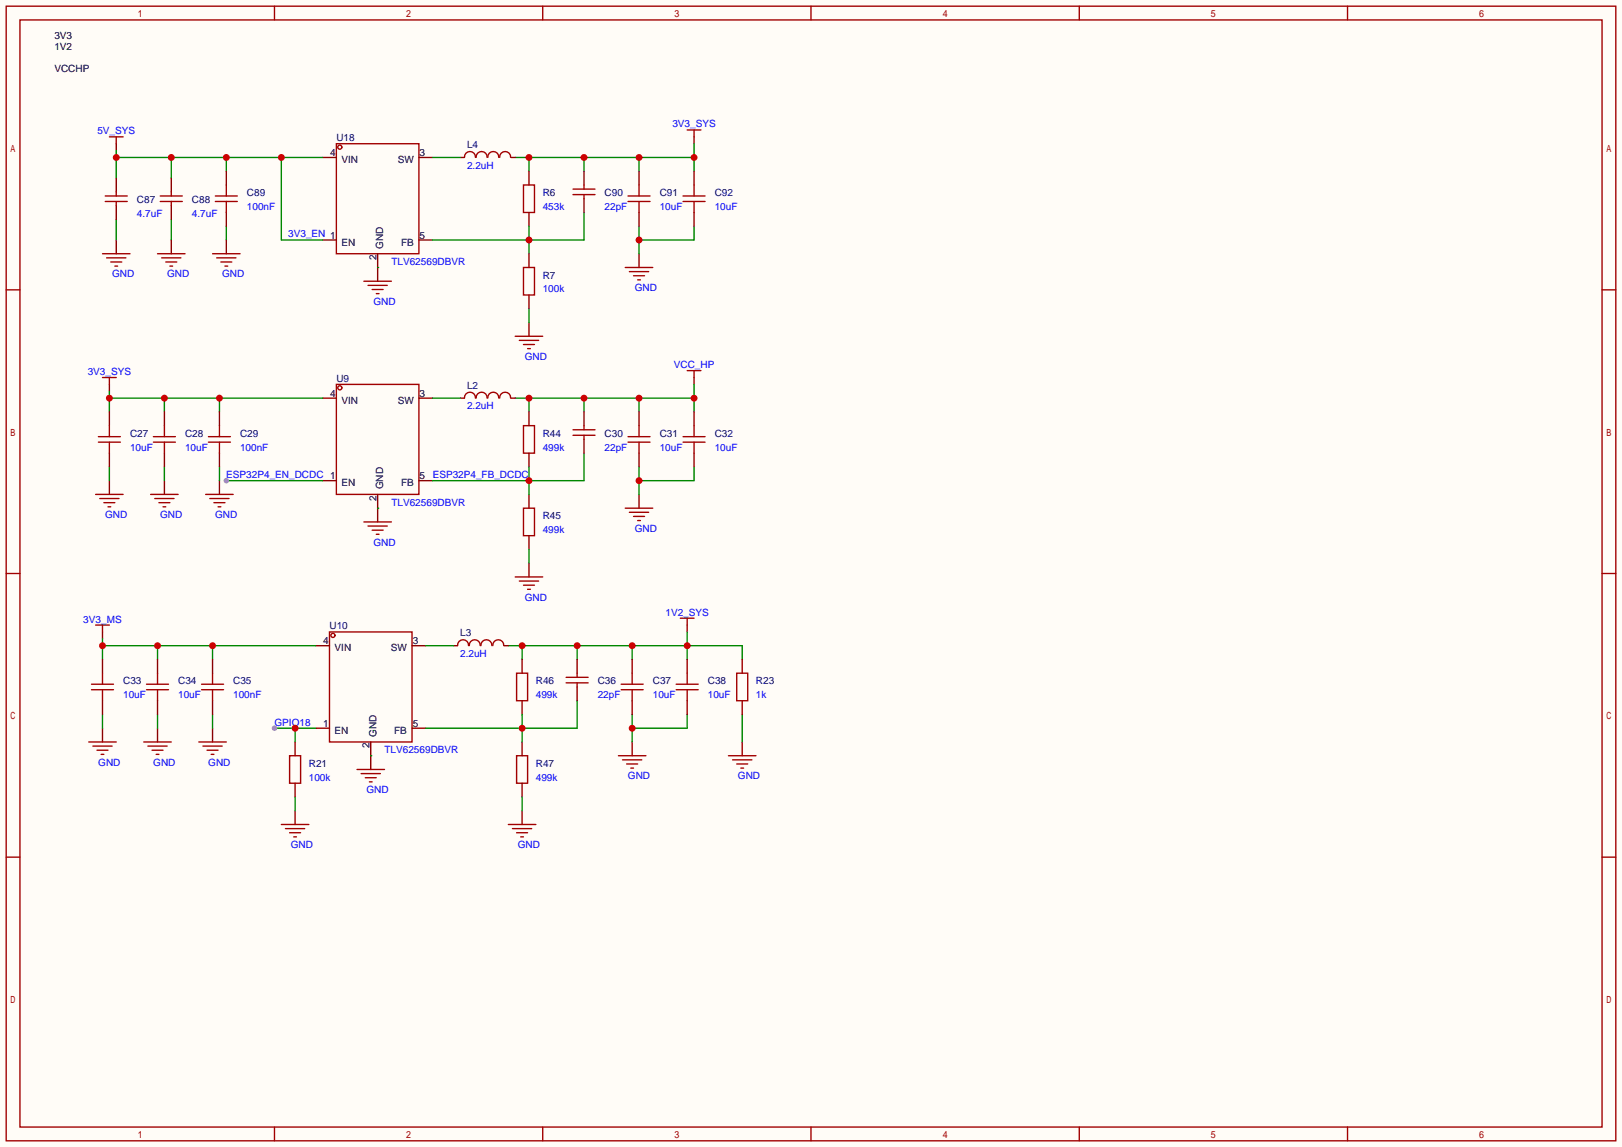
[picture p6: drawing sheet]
<svg xmlns="http://www.w3.org/2000/svg" width="299mm" height="212mm" viewBox="0 0 299 212" stroke-linecap="round" stroke-linejoin="round" font-family="sans-serif">
<path d="M0 0h299.5v211.8h-299.5z" fill="#fffcf7"/>
<g fill="none" stroke="#a10000" stroke-width=".25">
<path d="M1.1 1.1h297.2v209.6h-297.2zM3.7 3.7h292.1v204.5h-292.1zM50.7 1.1v2.6M100.2 1.1v2.6M149.7 1.1v2.6M199.3 1.1v2.6M248.8 1.1v2.6M20.2 25.3h2.5M21.5 25.3v1.2M62.1 26.5h15.2v20.4h-15.2zM126.9 24h2.5M128.1 24v1.3"/>
<path d="M1.1 53.5h2.6M295.8 53.5h2.5M18.9 69.7h2.6M20.2 69.7v1.3M62.1 71h15.2v20.3h-15.2zM126.9 68.5h2.5M128.1 68.5v1.2M1.1 105.9h2.6M17.7 115.4h2.5M18.9 115.4v1.3M60.8 116.7h15.3v20.3h-15.3zM125.6 114.2h2.5"/>
<path d="M126.9 114.2v1.2M295.8 105.9h2.5M1.1 158.3h2.6M295.8 158.3h2.5M50.7 208.2v2.5M100.2 208.2v2.5M149.7 208.2v2.5M199.3 208.2v2.5M248.8 208.2v2.5"/>
<circle cx="62.7" cy="27.2" r=".38"/>
<circle cx="62.7" cy="71.6" r=".38"/>
<circle cx="61.5" cy="117.3" r=".38"/>
</g>
<g fill="none" stroke="#870000" stroke-width=".25">
<path d="M21.5 26.5v1.3M59.6 29.1h2.5M77.3 29.1h2.6M128.1 25.3v1.2M59.6 44.3h2.5M69.7 46.9v2.5M77.3 44.3h2.6M20.2 71v1.3M59.6 73.5h2.5M77.3 73.5h2.6M128.1 69.7v1.3M59.6 88.8h2.5"/>
<path d="M69.7 91.3v2.6M77.3 88.8h2.6M18.9 116.7v1.3M58.3 119.3h2.5M76.1 119.3h2.5M126.9 115.4v1.3M58.3 134.5h2.5M68.5 137v2.6M76.1 134.5h2.5"/>
</g>
<path d="M21.5 27.8v5.1M21.5 29.1h38.1M31.6 29.1v3.8M41.8 29.1v2.5M51.9 29.1v15.2h7.7" fill="none" stroke="#008700" stroke-width=".25"/>
<g fill="#c00">
<circle cx="21.5" cy="29.1" r=".63"/>
<circle cx="31.6" cy="29.1" r=".63"/>
<circle cx="41.8" cy="29.1" r=".63"/>
<circle cx="51.9" cy="29.1" r=".63"/>
</g>
<path d="M41.8 88.8h17.8" fill="none" stroke="#008700" stroke-width=".25"/>
<circle cx="41.8" cy="88.8" r=".51" fill="#999"/>
<path d="M20.2 72.3v3.8M20.2 73.5h39.4M30.4 73.5v2.6M40.5 73.5v2.6" fill="none" stroke="#008700" stroke-width=".25"/>
<g fill="#c00">
<circle cx="20.2" cy="73.5" r=".63"/>
<circle cx="30.4" cy="73.5" r=".63"/>
<circle cx="40.5" cy="73.5" r=".63"/>
</g>
<path d="M18.9 118v3.8M18.9 119.3h39.4M29.1 119.3v2.5M39.2 119.3v2.5" fill="none" stroke="#008700" stroke-width=".25"/>
<g fill="#c00">
<circle cx="18.9" cy="119.3" r=".63"/>
<circle cx="29.1" cy="119.3" r=".63"/>
<circle cx="39.2" cy="119.3" r=".63"/>
</g>
<path d="M50.7 134.5h7.6M54.5 134.5v2.5" fill="none" stroke="#008700" stroke-width=".25"/>
<circle cx="54.5" cy="134.5" r=".63" fill="#c00"/>
<circle cx="50.7" cy="134.5" r=".51" fill="#999"/>
<path d="M95.1 29.1h33M97.7 29.1v2.5M107.8 29.1v2.5M118 29.1v2.5M128.1 26.5v5.1" fill="none" stroke="#008700" stroke-width=".25"/>
<g fill="#c00">
<circle cx="97.7" cy="29.1" r=".63"/>
<circle cx="107.8" cy="29.1" r=".63"/>
<circle cx="118" cy="29.1" r=".63"/>
<circle cx="128.1" cy="29.1" r=".63"/>
</g>
<path d="M93.9 119.3h43.1v2.5M96.4 119.3v2.5M106.6 119.3v2.5M116.7 119.3v2.5M126.9 116.7v5.1" fill="none" stroke="#008700" stroke-width=".25"/>
<g fill="#c00">
<circle cx="106.6" cy="119.3" r=".63"/>
<circle cx="116.7" cy="119.3" r=".63"/>
<circle cx="126.9" cy="119.3" r=".63"/>
<circle cx="96.4" cy="119.3" r=".63"/>
</g>
<path d="M95.1 73.5h33M97.7 73.5v2.6M107.8 73.5v2.6M118 73.5v2.6M128.1 71v5.1" fill="none" stroke="#008700" stroke-width=".25"/>
<g fill="#c00">
<circle cx="97.7" cy="73.5" r=".63"/>
<circle cx="107.8" cy="73.5" r=".63"/>
<circle cx="118" cy="73.5" r=".63"/>
<circle cx="128.1" cy="73.5" r=".63"/>
</g>
<g fill="none" stroke="#870000" stroke-width=".25">
<path d="M97.7 31.6v2.6M97.7 39.2v2.6M21.5 44.3v2.6M31.6 44.3v2.6M41.8 44.3v2.6M69.7 49.4v2.5M97.7 59.6v2.5M118 46.9v2.5M97.7 76.1v2.5M20.2 88.8v2.5M30.4 88.8v2.5M40.5 88.8v2.5"/>
<path d="M69.7 93.9v2.5M97.7 83.7v2.5M97.7 91.3v2.6M97.7 98.9v2.6M118 91.3v2.6M97.7 104v2.6M18.9 134.5v2.5M29.1 134.5v2.5M39.2 134.5v2.5M68.5 139.6v2.5M96.4 121.8v2.5M96.4 129.4v2.6"/>
<path d="M96.4 137v2.6M116.7 137v2.6M137 137v2.6M54.5 149.7v2.6M96.4 144.7v2.5M96.4 149.7v2.6"/>
</g>
<g fill="none" stroke="#a10000" stroke-width=".25">
<path d="M96.6 34.2h2.1v5h-2.1zM18.9 46.9h5.1M19.7 47.6h3.5M20.4 48.4h2.1M21.2 49.1h.5M29.1 46.9h5.1M29.8 47.6h3.6M30.6 48.4h2M31.4 49.1h.5M39.2 46.9h5.1M40 47.6h3.6M40.8 48.4h2"/>
<path d="M41.5 49.1h.5M67.2 51.9h5.1M67.9 52.7h3.6M68.7 53.5h2M69.5 54.2h.5M115.4 49.4h5.1M116.2 50.2h3.6M117 50.9h2M117.7 51.7h.5M95.1 62.1h5.1M95.9 62.9h3.5M96.6 78.6h2.1v5.1h-2.1z"/>
<path d="M96.6 63.6h2.1M97.4 64.4h.5M17.7 91.3h5M18.4 92.1h3.6M19.2 92.8h2M19.9 93.6h.5M27.8 91.3h5.1M28.6 92.1h3.5M29.3 92.8h2.1M30.1 93.6h.5M38 91.3h5.1M38.7 92.1h3.6"/>
<path d="M39.5 92.8h2M40.3 93.6h.5M67.2 96.4h5.1M67.9 97.2h3.6M68.7 97.9h2M69.5 98.7h.5M96.6 93.9h2.1v5h-2.1zM115.4 93.9h5.1M116.2 94.6h3.6M117 95.4h2M117.7 96.1h.5M95.1 106.6h5.1"/>
<path d="M95.9 107.3h3.5M96.6 108.1h2.1M97.4 108.8h.5M16.4 137h5.1M17.1 137.8h3.6M17.9 138.6h2M18.7 139.3h.5M26.5 137h5.1M27.3 137.8h3.6M28.1 138.6h2M28.8 139.3h.5M36.7 137h5.1"/>
<path d="M37.5 137.8h3.5M38.2 138.6h2.1M39 139.3h.5M95.4 124.3h2v5.1h-2zM95.4 139.6h2v5.1h-2zM114.2 139.6h5.1M134.5 139.6h5.1M51.9 152.3h5.1M52.7 153h3.6M53.5 153.8h2M54.2 154.6h.5M65.9 142.1h5.1"/>
<path d="M66.7 142.9h3.5M67.4 143.6h2.1M68.2 144.4h.5M93.9 152.3h5M94.6 153h3.6M95.4 153.8h2M96.1 154.6h.5M114.9 140.3h3.6M115.7 141.1h2M116.5 141.9h.5M135.3 140.3h3.5M136 141.1h2"/>
<path d="M136.8 141.9h.5"/>
</g>
<path d="M97.7 86.2v5.1M107.8 83.7v5.1h-27.9" fill="none" stroke="#008700" stroke-width=".25"/>
<circle cx="97.7" cy="88.8" r=".63" fill="#c00"/>
<path d="M118 41.8v5.1M128.1 41.8v2.5h-10.1" fill="none" stroke="#008700" stroke-width=".25"/>
<circle cx="118" cy="44.3" r=".63" fill="#c00"/>
<path d="M107.8 39.2v5.1h-27.9M97.7 41.8v5.1" fill="none" stroke="#008700" stroke-width=".25"/>
<circle cx="97.7" cy="44.3" r=".63" fill="#c00"/>
<path d="M96.4 132v5M106.6 129.4v5.1h-28" fill="none" stroke="#008700" stroke-width=".25"/>
<circle cx="96.4" cy="134.5" r=".63" fill="#c00"/>
<path d="M116.7 132v5M126.9 132v2.5h-10.2" fill="none" stroke="#008700" stroke-width=".25"/>
<circle cx="116.7" cy="134.5" r=".63" fill="#c00"/>
<path d="M118 86.2v5.1M128.1 86.2v2.6h-10.1" fill="none" stroke="#008700" stroke-width=".25"/>
<circle cx="118" cy="88.8" r=".63" fill="#c00"/>
<g fill="none" stroke="#008700" stroke-width=".25">
<path d="M79.9 29.1h5.1M21.5 40.5v3.8M31.6 40.5v3.8M41.8 41.8v2.5M69.7 49.4h.1M97.7 57v2.6M79.9 73.5h5.1M20.2 86.2v2.6M30.4 86.2v2.6M40.5 86.2v2.6M69.7 93.9h.1M78.6 119.3h5.1"/>
<path d="M97.7 101.5v2.5M18.9 132v2.5M29.1 132v2.5M39.2 132v2.5M68.5 139.6h.1M137 132v5M54.5 147.2v2.5M96.4 147.2v2.5"/>
</g>
<g fill="none" stroke="#870000" stroke-width=".25">
<path d="M21.5 32.9v2.5M21.5 38v2.5M31.6 32.9v2.5M31.6 38v2.5M41.8 31.6v2.6M41.8 39.2v2.6M85 29.1h.7M94.4 29.1h.7M107.8 31.6v2.6M107.8 36.7v2.5M118 31.6v2.6M118 39.2v2.6"/>
<path d="M128.1 31.6v2.6M128.1 39.2v2.6M97.7 46.9v2.5M97.7 54.5v2.5M20.2 76.1v2.5M30.4 76.1v2.5M40.5 76.1v2.5M85 73.5h.7M94.4 73.5h.7M107.8 76.1v2.5M118 76.1v2.5M128.1 76.1v2.5"/>
<path d="M20.2 83.7v2.5M30.4 83.7v2.5M40.5 83.7v2.5M107.8 81.2v2.5M118 83.7v2.5M128.1 83.7v2.5M83.7 119.3h.8M93.1 119.3h.8M18.9 121.8v2.5M18.9 129.4v2.6M29.1 121.8v2.5M29.1 129.4v2.6"/>
<path d="M39.2 121.8v2.5M39.2 129.4v2.6M54.5 137v2.6M106.6 121.8v2.5M106.6 126.9v2.5M116.7 121.8v2.5M116.7 129.4v2.6M126.9 121.8v2.5M126.9 129.4v2.6M137 121.8v2.5M137 129.4v2.6M54.5 144.7v2.5"/>
</g>
<g fill="none" stroke="#a10000" stroke-width=".25">
<path d="M19.4 36.2h4.1M19.4 37.2h4.1M21.5 35.4v.8M21.5 37.2v.8M29.6 36.2h4.1M29.6 37.2h4.1M31.6 35.4v.8M31.6 37.2v.8M39.8 36.2h4M39.8 37.2h4M41.8 34.2v2M41.8 37.2v2"/>
<path d="M85.8 29.1a1.01 1.01 0 0 1 1-1.1 1.01 1.01 0 0 1 1 1.1M87.9 29.1a1.01 1.01 0 0 1 1-1.1 1.01 1.01 0 0 1 1 1.1M90.1 29.1a1.01 1.01 0 0 1 1-1.1 1.01 1.01 0 0 1 1 1.1M92.3 29.1a1.01 1.01 0 0 1 1-1.1 1.01 1.01 0 0 1 1 1.1M105.8 35.9h4.1M105.8 34.9h4.1M107.8 34.2v.7M107.8 35.9v.8M116 36.2h4M116 37.2h4M118 34.2v2M118 37.2v2"/>
<path d="M126.1 36.2h4.1M126.1 37.2h4.1M128.1 34.2v2M128.1 37.2v2M96.6 49.4h2.1v5.1h-2.1zM20.2 78.6v2M30.4 78.6v2M40.5 78.6v2M85.8 73.5a1.01 1.01 0 0 1 1-1.1 1.01 1.01 0 0 1 1 1.1M87.9 73.5a1.01 1.01 0 0 1 1-1.1 1.01 1.01 0 0 1 1 1.1M90.1 73.5a1.01 1.01 0 0 1 1-1.1 1.01 1.01 0 0 1 1 1.1M92.3 73.5a1.01 1.01 0 0 1 1-1.1 1.01 1.01 0 0 1 1 1.1"/>
<path d="M105.8 79.4h4.1M107.8 78.6v.8M118 78.6v2M128.1 78.6v2M18.2 80.6h4M18.2 81.7h4M20.2 81.7v2M28.3 80.6h4.1M28.3 81.7h4.1M30.4 81.7v2M38.5 80.6h4M38.5 81.7h4"/>
<path d="M40.5 81.7v2M105.8 80.4h4.1M107.8 80.4v.8M116 80.6h4M116 81.7h4M118 81.7v2M126.1 80.6h4.1M126.1 81.7h4.1M128.1 81.7v2M84.5 119.2a1.01 1.01 0 0 1 1-1 1.01 1.01 0 0 1 1 1M86.6 119.2a1.01 1.01 0 0 1 1.1-1 1.01 1.01 0 0 1 1 1M88.8 119.2a1.01 1.01 0 0 1 1-1 1.01 1.01 0 0 1 1 1"/>
<path d="M91 119.2a1.01 1.01 0 0 1 1-1 1.01 1.01 0 0 1 1 1M16.9 126.4h4.1M16.9 127.4h4.1M18.9 124.3v2.1M18.9 127.4v2M27.1 126.4h4M27.1 127.4h4M29.1 124.3v2.1M29.1 127.4v2M37.2 126.4h4.1M37.2 127.4h4.1M39.2 124.3v2.1"/>
<path d="M39.2 127.4v2M53.5 139.6h2v5.1h-2zM104.5 126.1h4.1M104.5 125.1h4.1M106.6 124.3v.8M106.6 126.1v.8M114.7 126.4h4M114.7 127.4h4M116.7 124.3v2.1M116.7 127.4v2M124.8 126.4h4.1M124.8 127.4h4.1"/>
<path d="M126.9 124.3v2.1M126.9 127.4v2M136 124.3h2v5.1h-2z"/>
</g>
<g font-size="1.8">
<text x="10" y="7.3">3V3</text>
<text x="10" y="9.3">1V2</text>
<text x="10" y="13.4">VCCHP</text>
<text x="60.9" y="28.9">4</text>
<text x="77.5" y="28.9">3</text>
<text x="63" y="30.1">VIN</text>
<text x="73.4" y="30.1">SW</text>
<text x="63" y="45.4">EN</text>
<text x="70.8" y="45.9" transform="rotate(-90 70.8 45.9)">GND</text>
<text x="74" y="45.4">FB</text>
<text x="77.5" y="44.1">5</text>
<text x="69.5" y="48" transform="rotate(-90 69.5 48)">2</text>
<text x="60.9" y="73.3">4</text>
<text x="63" y="74.6">VIN</text>
<text x="73.4" y="74.6">SW</text>
<text x="77.5" y="73.3">3</text>
<text x="63" y="89.8">EN</text>
<text x="74" y="89.8">FB</text>
<text x="77.5" y="88.5">5</text>
<text x="69.5" y="92.5" transform="rotate(-90 69.5 92.5)">2</text>
<text x="70.8" y="90.4" transform="rotate(-90 70.8 90.4)">GND</text>
<text x="59.7" y="119">4</text>
<text x="76.2" y="119">3</text>
<text x="61.8" y="120.3">VIN</text>
<text x="72.2" y="120.3">SW</text>
<text x="59.7" y="134.3">1</text>
<text x="61.8" y="135.5">EN</text>
<text x="69.5" y="136.1" transform="rotate(-90 69.5 136.1)">GND</text>
<text x="72.8" y="135.5">FB</text>
<text x="76.2" y="134.3">5</text>
<text x="68.2" y="138.2" transform="rotate(-90 68.2 138.2)">2</text>
</g>
<g font-size="1.8" fill="#00f">
<text x="124.1" y="23.5">3V3_SYS</text>
<text x="18" y="24.8">5V_SYS</text>
<text x="86.2" y="31.2">2.2uH</text>
<text x="25.3" y="40.1">4.7uF</text>
<text x="35.4" y="40.1">4.7uF</text>
<text x="45.6" y="38.8">100nF</text>
<text x="100.2" y="38.8">453k</text>
<text x="111.6" y="38.8">22pF</text>
<text x="121.8" y="38.8">10uF</text>
<text x="132" y="38.8">10uF</text>
<text x="53.2" y="43.9">3V3_EN 1</text>
<text x="20.7" y="51.2">GND</text>
<text x="30.8" y="51.2">GND</text>
<text x="41" y="51.2">GND</text>
<text x="72.3" y="48.9">TLV62569DBVR</text>
<text x="117.2" y="53.8">GND</text>
<text x="68.9" y="56.3">GND</text>
<text x="100.2" y="54">100k</text>
<text x="16.2" y="69.3">3V3_SYS</text>
<text x="96.9" y="66.5">GND</text>
<text x="124.4" y="68">VCC_HP</text>
<text x="86.2" y="75.6">2.2uH</text>
<text x="24" y="83.2">10uF</text>
<text x="34.2" y="83.2">10uF</text>
<text x="44.3" y="83.2">100nF</text>
<text x="100.2" y="83.2">499k</text>
<text x="111.6" y="83.2">22pF</text>
<text x="121.8" y="83.2">10uF</text>
<text x="132" y="83.2">10uF</text>
<text x="41.8" y="88.3">ESP32P4_EN_DCDC 1</text>
<text x="79.9" y="88.3">ESP32P4_FB_DCDC</text>
<text x="19.4" y="95.7">GND</text>
<text x="29.6" y="95.7">GND</text>
<text x="39.7" y="95.7">GND</text>
<text x="72.3" y="93.4">TLV62569DBVR</text>
<text x="68.9" y="100.8">GND</text>
<text x="100.2" y="98.5">499k</text>
<text x="117.2" y="98.2">GND</text>
<text x="96.9" y="110.9">GND</text>
<text x="122.9" y="113.7">1V2_SYS</text>
<text x="15.4" y="115">3V3_MS</text>
<text x="85" y="121.3">2.2uH</text>
<text x="22.7" y="129">10uF</text>
<text x="32.9" y="129">10uF</text>
<text x="43.1" y="129">100nF</text>
<text x="98.9" y="129">499k</text>
<text x="110.4" y="129">22pF</text>
<text x="120.5" y="129">10uF</text>
<text x="130.7" y="129">10uF</text>
<text x="139.6" y="129">1k</text>
<text x="50.7" y="134">GPIO18</text>
<text x="18.1" y="141.4">GND</text>
<text x="28.3" y="141.4">GND</text>
<text x="38.5" y="141.4">GND</text>
<text x="71" y="139.1">TLV62569DBVR</text>
<text x="115.9" y="143.9">GND</text>
<text x="136.2" y="143.9">GND</text>
<text x="57" y="144.2">100k</text>
<text x="67.7" y="146.5">GND</text>
<text x="98.9" y="144.2">499k</text>
<text x="53.7" y="156.6">GND</text>
<text x="95.6" y="156.6">GND</text>
</g>
<g font-size="1.8" fill="#000080">
<text x="62.1" y="26.1">U18</text>
<text x="86.2" y="27.4">L4</text>
<text x="25.3" y="37.5">C87</text>
<text x="35.4" y="37.5">C88</text>
<text x="45.6" y="36.2">C89</text>
<text x="100.2" y="36.2">R6</text>
<text x="111.6" y="36.2">C90</text>
<text x="121.8" y="36.2">C91</text>
<text x="132" y="36.2">C92</text>
<text x="100.2" y="51.5">R7</text>
<text x="62.1" y="70.5">U9</text>
<text x="86.2" y="71.8">L2</text>
<text x="24" y="80.7">C27</text>
<text x="34.2" y="80.7">C28</text>
<text x="44.3" y="80.7">C29</text>
<text x="100.2" y="80.7">R44</text>
<text x="111.6" y="80.7">C30</text>
<text x="121.8" y="80.7">C31</text>
<text x="132" y="80.7">C32</text>
<text x="100.2" y="95.9">R45</text>
<text x="60.8" y="116.3">U10</text>
<text x="85" y="117.5">L3</text>
<text x="22.7" y="126.4">C33</text>
<text x="32.9" y="126.4">C34</text>
<text x="43.1" y="126.4">C35</text>
<text x="98.9" y="126.4">R46</text>
<text x="110.4" y="126.4">C36</text>
<text x="120.5" y="126.4">C37</text>
<text x="130.7" y="126.4">C38</text>
<text x="139.6" y="126.4">R23</text>
<text x="57" y="141.7">R21</text>
<text x="98.9" y="141.7">R47</text>
</g>
</svg>
